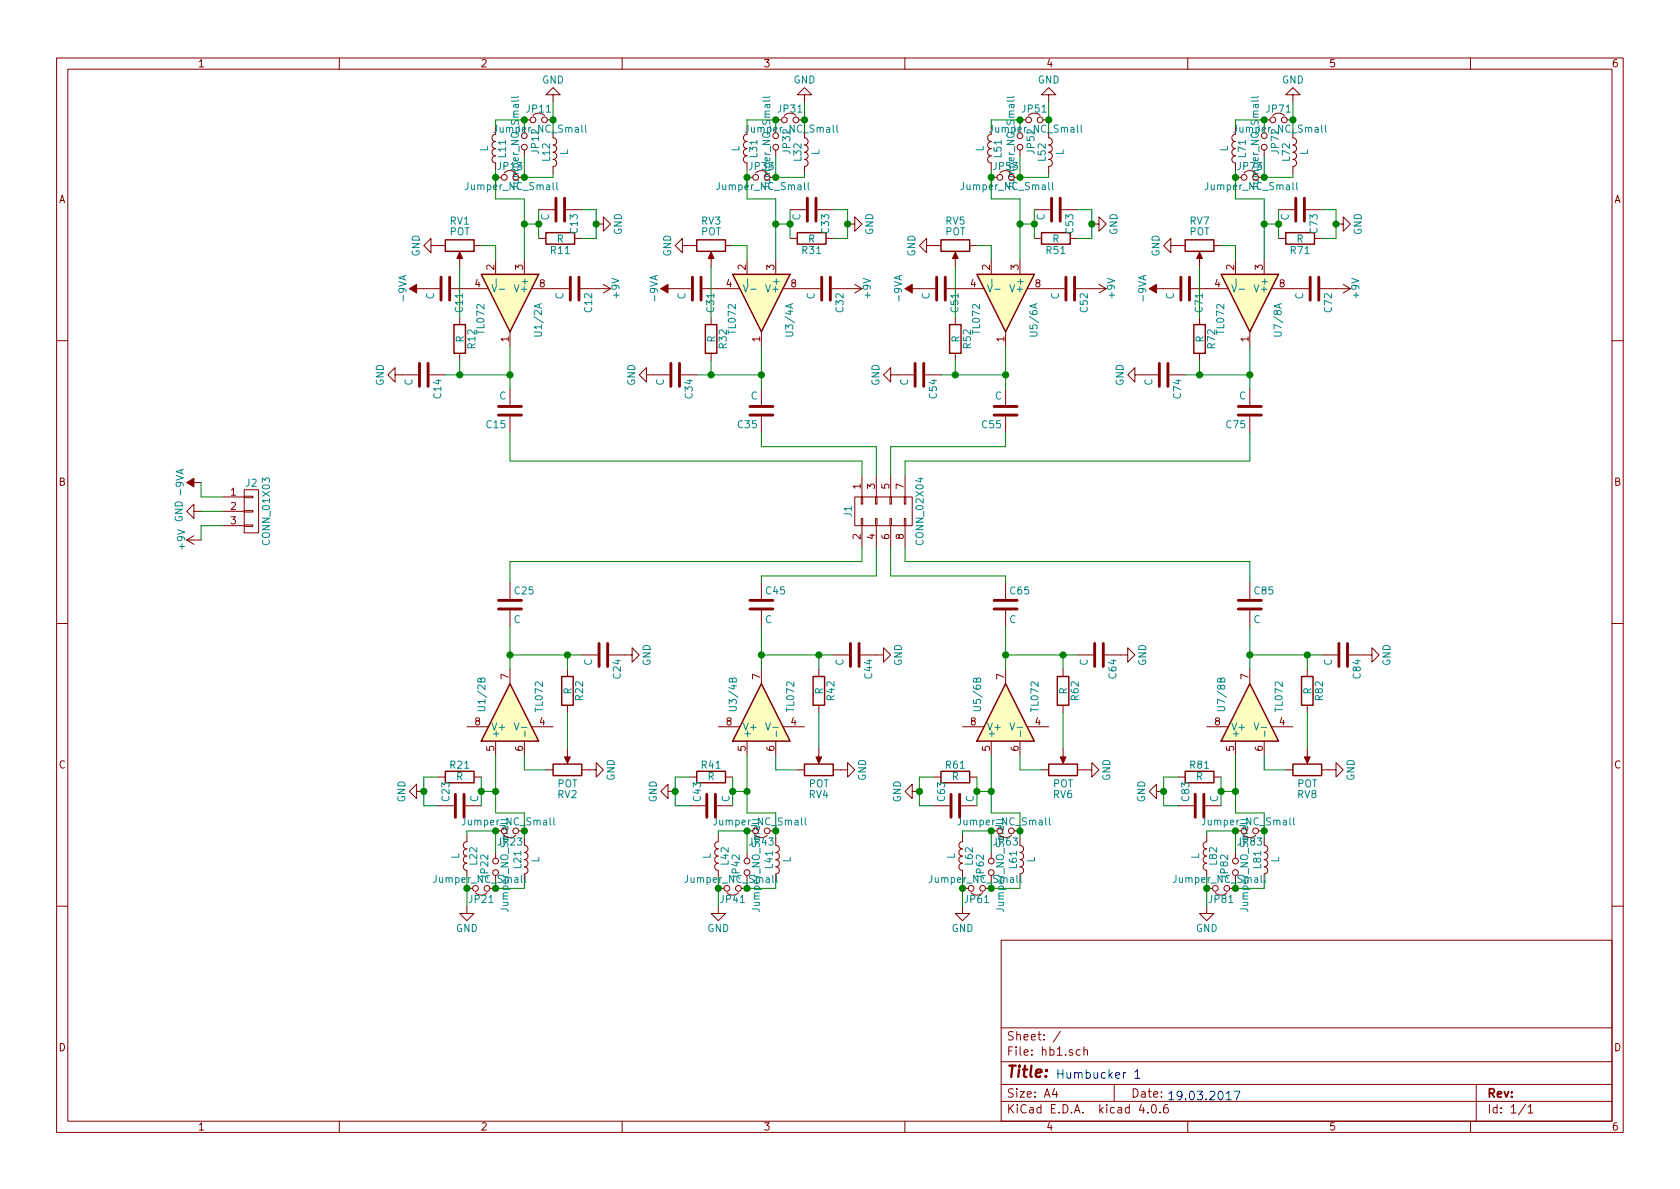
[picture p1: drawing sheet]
<svg xmlns="http://www.w3.org/2000/svg" width="297mm" height="210mm" viewBox="0 0 297 210" stroke-linecap="round" stroke-linejoin="round" font-family="sans-serif">
<g fill="none" stroke="#840000" stroke-width=".18">
<path d="M10 10.3h277v189.9h-277zM12 12.2h273v186.1h-273zM60 10.3v1.9M97.8 16.8h1.3l-1.3-1.3-1.3 1.3h1.3v1.2M110 10.3v1.9M142.2 16.8h1.3l-1.3-1.3-1.2 1.3h1.2v1.2M160 10.3v1.9M185.4 16.8h1.3l-1.3-1.3-1.3 1.3h1.3v1.2M210 10.3v1.9M228.6 16.8h1.3l-1.3-1.3-1.3 1.3h1.3v1.2M260 10.3v1.9M87.6 23.7a.63 .63 0 0 0-.6 .7 .63 .63 0 0 0 .6 .6 .63 .63 0 0 0-.6 .6 .63 .63 0 0 0 .6 .7 .63 .63 0 0 0-.6 .6 .63 .63 0 0 0 .6 .7 .63 .63 0 0 0-.6 .6 .63 .63 0 0 0 .6 .6"/>
<path d="M87.6 31.4h1M91.7 31.4h1M92.7 26.5v1.1M92.7 21.2h1M95.2 37.1h2.8M96.8 21.2h1M97.8 24.4a.63 .63 0 0 1 .6 .6 .63 .63 0 0 1-.6 .6 .63 .63 0 0 1 .6 .7 .63 .63 0 0 1-.6 .6 .63 .63 0 0 1 .6 .7 .63 .63 0 0 1-.6 .6 .63 .63 0 0 1 .6 .6 .63 .63 0 0 1-.6 .7v1.2M100.1 37.1h2.8M105.4 39.6h1.3v1.3l1.2-1.3-1.2-1.3v1.3M132.1 23.7a.63 .63 0 0 0-.7 .7 .63 .63 0 0 0 .7 .6 .63 .63 0 0 0-.7 .6 .63 .63 0 0 0 .7 .7 .63 .63 0 0 0-.7 .6 .63 .63 0 0 0 .7 .7 .63 .63 0 0 0-.7 .6 .63 .63 0 0 0 .7 .6M132.1 31.4h1M136.1 31.4h1.1"/>
<path d="M137.2 26.5v1.1M137.2 21.2h1M139.7 37.1h2.8M141.2 21.2h1M142.2 24.4a.63 .63 0 0 1 .7 .6 .63 .63 0 0 1-.7 .6 .63 .63 0 0 1 .7 .7 .63 .63 0 0 1-.7 .6 .63 .63 0 0 1 .7 .7 .63 .63 0 0 1-.7 .6 .63 .63 0 0 1 .7 .6 .63 .63 0 0 1-.7 .7v1.2M144.5 37.1h2.8M149.9 39.6h1.2v1.3l1.3-1.3-1.3-1.3v1.3M175.3 23.7a.63 .63 0 0 0-.7 .7 .63 .63 0 0 0 .7 .6 .63 .63 0 0 0-.7 .6 .63 .63 0 0 0 .7 .7 .63 .63 0 0 0-.7 .6 .63 .63 0 0 0 .7 .7 .63 .63 0 0 0-.7 .6 .63 .63 0 0 0 .7 .6M175.3 31.4h1M179.3 31.4h1M180.3 26.5v1.1M180.3 21.2h1.1"/>
<path d="M182.9 37.1h2.8M184.4 21.2h1M185.4 24.4a.63 .63 0 0 1 .7 .6 .63 .63 0 0 1-.7 .6 .63 .63 0 0 1 .7 .7 .63 .63 0 0 1-.7 .6 .63 .63 0 0 1 .7 .7 .63 .63 0 0 1-.7 .6 .63 .63 0 0 1 .7 .6 .63 .63 0 0 1-.7 .7v1.2M187.7 37.1h2.8M193 39.6h1.3v1.3l1.3-1.3-1.3-1.3v1.3M218.4 23.7a.63 .63 0 0 0-.6 .7 .63 .63 0 0 0 .6 .6 .63 .63 0 0 0-.6 .6 .63 .63 0 0 0 .6 .7 .63 .63 0 0 0-.6 .6 .63 .63 0 0 0 .6 .7 .63 .63 0 0 0-.6 .6 .63 .63 0 0 0 .6 .6M218.4 31.4h1.1M222.5 31.4h1M223.5 26.5v1.1M223.5 21.2h1M226.1 37.1h2.8M227.6 21.2h1"/>
<path d="M228.6 24.4a.63 .63 0 0 1 .6 .6 .63 .63 0 0 1-.6 .6 .63 .63 0 0 1 .6 .7 .63 .63 0 0 1-.6 .6 .63 .63 0 0 1 .6 .7 .63 .63 0 0 1-.6 .6 .63 .63 0 0 1 .6 .6 .63 .63 0 0 1-.6 .7v1.2M230.9 37.1h2.8M236.2 39.6h1.3v1.3l1.3-1.3-1.3-1.3v1.3M72.4 51h5.3M76.2 43.4v-1.2l-1.3 1.2 1.3 1.3v-1.3h2.5M79.8 51h6.6M81.3 45v2.2M81.3 56.1v1.3M83.8 43.4h1.3M87.6 46v2.5M90.2 58.7v2.5M92.7 46v2.5"/>
<path d="M94 51h6.6M95.2 42.2h1.3M101.6 42.2h1.3M102.6 51h5.3M106.7 50.3l1.2 .7M107.9 51l-1.2 .8M116.8 51h5.4M120.6 43.4v-1.2l-1.2 1.2 1.2 1.3v-1.3h2.6M124.2 51h6.6M125.7 45v2.2M125.7 56.1v1.3M128.3 43.4h1.2"/>
<path d="M132.1 46v2.5M134.6 58.7v2.5M137.2 46v2.5M138.4 51h6.6M139.7 42.2h1.3M146 42.2h1.3M147.1 51h5.3M151.1 50.3l1.3 .7M152.4 51l-1.3 .8M160 51h5.4M163.8 43.4v-1.2l-1.2 1.2 1.2 1.3v-1.3h2.6M167.4 51h6.6"/>
<path d="M168.9 45v2.2M168.9 56.1v1.3M171.4 43.4h1.3M175.3 46v2.5M177.8 58.7v2.5M180.3 46v2.5M181.6 51h6.6M182.9 42.2h1.2M189.2 42.2h1.3M190.2 51h5.4M194.3 50.3l1.3 .7M195.6 51l-1.3 .8"/>
<path d="M203.2 51h5.3M207 43.4v-1.2l-1.3 1.2 1.3 1.3v-1.3h2.5M210.6 51h6.6M212.1 45v2.2M212.1 56.1v1.3M214.6 43.4h1.3M218.4 46v2.5M221 58.7v2.5M223.5 46v2.5M224.8 51h6.6M226.1 42.2h1.2M232.4 42.2h1.3"/>
<path d="M233.4 51h5.4M237.5 50.3l1.3 .7M238.8 51l-1.3 .8M10 60.2h2M69.8 66.3v-1.3l-1.2 1.3 1.2 1.3v-1.3h4.1M75.9 66.3h2.8M81.3 62.5v1.2M90.2 68.8v2.8M90.2 73.7v2.7M114.3 66.3v-1.3l-1.3 1.3 1.3 1.3v-1.3h4.1M120.4 66.3h2.8M125.7 62.5v1.2"/>
<path d="M134.6 68.8v2.8M134.6 73.7v2.7M157.5 66.3v-1.3l-1.3 1.3 1.3 1.3v-1.3h4M163.6 66.3h2.8M168.9 62.5v1.2M177.8 68.8v2.8M177.8 73.7v2.7M200.7 66.3v-1.3l-1.3 1.3 1.3 1.3v-1.3h4M206.8 66.3h2.7M212.1 62.5v1.2M221 68.8v2.8M221 73.7v2.7"/>
<path d="M285 60.2h2M33 85.3h2.6M33 95.5h2.6M33 95.5l1.3 .8M34.3 90.4v-1.3l-1.3 1.3 1.3 1.3v-1.3h1.3M34.3 94.7l-1.3 .8M39.4 87.9h3.8M39.4 90.4h3.8M39.4 93h3.8M43.2 92.8h1.5v.3h-1.5zM43.2 90.3h1.5v.2h-1.5zM43.2 87.8h1.5v.2h-1.5z"/>
<path d="M43.2 86.6h2.5v7.6h-2.5zM151.1 87.9h10.2v5.1h-10.2zM152.3 87.9h.2v1.2h-.2zM152.3 91.7h.2v1.3h-.2zM152.4 84.1v3.8M152.4 93v3.8M154.8 87.9h.3v1.2h-.3zM154.8 91.7h.3v1.3h-.3zM154.9 84.1v3.8M154.9 93v3.8M157.4 87.9h.2v1.2h-.2zM157.4 91.7h.2v1.3h-.2z"/>
<path d="M157.5 84.1v3.8M157.5 93v3.8M159.9 87.9h.2v1.2h-.2zM159.9 91.7h.2v1.3h-.2zM160 84.1v3.8M160 93v3.8M10 110.3h2M90.2 103.1v2.8M90.2 107.9v2.8M90.2 118.4v2.5M100.3 118.4v1.2M102.9 115.8h2.8"/>
<path d="M107.7 115.8h4.1v1.3l1.2-1.3-1.2-1.3v1.3M134.6 103.1v2.8M134.6 107.9v2.8M134.6 118.4v2.5M144.8 118.4v1.2M147.3 115.8h2.8M152.1 115.8h4.1v1.3l1.3-1.3-1.3-1.3v1.3M177.8 103.1v2.8M177.8 107.9v2.8M177.8 118.4v2.5M188 118.4v1.2M190.5 115.8h2.8"/>
<path d="M195.3 115.8h4.1v1.3l1.3-1.3-1.3-1.3v1.3M221 103.1v2.8M221 107.9v2.8M221 118.4v2.5M231.1 118.4v1.2M233.7 115.8h2.8M238.5 115.8h4.1v1.3l1.2-1.3-1.2-1.3v1.3M285 110.3h2M73.7 139.9v1.3l-1.3-1.3 1.3-1.2v1.2h1.2M77.5 137.4h1.2M82.5 128.5h3.9M83.8 137.4h1.3"/>
<path d="M87.6 131.1v2.5M92.7 131.1v2.5M94 128.5h3.8M96.5 136.1h1.3M100.3 124.7v1.3M100.3 132.3v2.3M102.9 136.1h2.5v-1.2l1.3 1.2-1.3 1.3v-1.3M118.1 139.9v1.3l-1.3-1.3 1.3-1.2v1.2h1.3M121.9 137.4h1.3M127 128.5h3.8M128.3 137.4h1.2M132.1 131.1v2.5"/>
<path d="M137.2 131.1v2.5M138.4 128.5h3.8M141 136.1h1.2M144.8 124.7v1.3M144.8 132.3v2.3M147.3 136.1h2.6v-1.2l1.2 1.2-1.2 1.3v-1.3M161.3 139.9v1.3l-1.3-1.3 1.3-1.2v1.2h1.3M165.1 137.4h1.3M170.2 128.5h3.8M171.4 137.4h1.3M175.3 131.1v2.5M180.3 131.1v2.5"/>
<path d="M181.6 128.5h3.8M184.1 136.1h1.3M188 124.7v1.3M188 132.3v2.3M190.5 136.1h2.5v-1.2l1.3 1.2-1.3 1.3v-1.3M204.5 139.9v1.3l-1.3-1.3 1.3-1.2v1.2h1.2M208.3 137.4h1.2M213.4 128.5h3.8M214.6 137.4h1.3M218.4 131.1v2.5M223.5 131.1v2.5M224.8 128.5h3.8"/>
<path d="M227.3 136.1h1.3M231.1 124.7v1.3M231.1 132.3v2.3M233.7 136.1h2.5v-1.2l1.3 1.2-1.3 1.3v-1.3M77.5 142.5h2.8M82.3 142.5h2.8M82.5 147.6v1.2a.63 .63 0 0 0-.6 .7 .63 .63 0 0 0 .6 .6 .63 .63 0 0 0-.6 .6 .63 .63 0 0 0 .6 .7 .63 .63 0 0 0-.6 .6 .63 .63 0 0 0 .6 .6 .63 .63 0 0 0-.6 .7 .63 .63 0 0 0 .6 .6v1.3M82.5 157.1h1.1M86.6 157.1h1M87.6 150.7v1.1M87.6 146.9h1M91.7 146.9h1"/>
<path d="M92.7 148.2v1.3a.63 .63 0 0 1 .6 .6 .63 .63 0 0 1-.6 .6 .63 .63 0 0 1 .6 .7 .63 .63 0 0 1-.6 .6 .63 .63 0 0 1 .6 .6 .63 .63 0 0 1-.6 .7 .63 .63 0 0 1 .6 .6 .63 .63 0 0 1-.6 .7v1.2M121.9 142.5h2.8M126.7 142.5h2.8M127 147.6v1.2a.63 .63 0 0 0-.6 .7 .63 .63 0 0 0 .6 .6 .63 .63 0 0 0-.6 .6 .63 .63 0 0 0 .6 .7 .63 .63 0 0 0-.6 .6 .63 .63 0 0 0 .6 .6 .63 .63 0 0 0-.6 .7 .63 .63 0 0 0 .6 .6v1.3M127 157.1h1M131.1 157.1h1M132.1 150.7v1.1M132.1 146.9h1M136.1 146.9h1.1M137.2 148.2v1.3a.63 .63 0 0 1 .6 .6 .63 .63 0 0 1-.6 .6 .63 .63 0 0 1 .6 .7 .63 .63 0 0 1-.6 .6 .63 .63 0 0 1 .6 .6 .63 .63 0 0 1-.6 .7 .63 .63 0 0 1 .6 .6 .63 .63 0 0 1-.6 .7v1.2M165.1 142.5h2.8M169.9 142.5h2.8"/>
<path d="M170.2 147.6v1.2a.63 .63 0 0 0-.7 .7 .63 .63 0 0 0 .7 .6 .63 .63 0 0 0-.7 .6 .63 .63 0 0 0 .7 .7 .63 .63 0 0 0-.7 .6 .63 .63 0 0 0 .7 .6 .63 .63 0 0 0-.7 .7 .63 .63 0 0 0 .7 .6v1.3M170.2 157.1h1M174.2 157.1h1.1M175.3 150.7v1.1M175.3 146.9h1M179.3 146.9h1M180.3 148.2v1.3a.63 .63 0 0 1 .7 .6 .63 .63 0 0 1-.7 .6 .63 .63 0 0 1 .7 .7 .63 .63 0 0 1-.7 .6 .63 .63 0 0 1 .7 .6 .63 .63 0 0 1-.7 .7 .63 .63 0 0 1 .7 .6 .63 .63 0 0 1-.7 .7v1.2M208.3 142.5h2.8M213.1 142.5h2.8M213.4 147.6v1.2a.63 .63 0 0 0-.7 .7 .63 .63 0 0 0 .7 .6 .63 .63 0 0 0-.7 .6 .63 .63 0 0 0 .7 .7 .63 .63 0 0 0-.7 .6 .63 .63 0 0 0 .7 .6 .63 .63 0 0 0-.7 .7 .63 .63 0 0 0 .7 .6v1.3M213.4 157.1h1M217.4 157.1h1"/>
<path d="M218.4 150.7v1.1M218.4 146.9h1.1M222.5 146.9h1M223.5 148.2v1.3a.63 .63 0 0 1 .7 .6 .63 .63 0 0 1-.7 .6 .63 .63 0 0 1 .7 .7 .63 .63 0 0 1-.7 .6 .63 .63 0 0 1 .7 .6 .63 .63 0 0 1-.7 .7 .63 .63 0 0 1 .7 .6 .63 .63 0 0 1-.7 .7v1.2M10 160.2h2M82.5 160.3v1.2h1.3l-1.3 1.3-1.2-1.3h1.2M127 160.3v1.2h1.3l-1.3 1.3-1.3-1.3h1.3M170.2 160.3v1.2h1.2l-1.2 1.3-1.3-1.3h1.3M177 166.3h108v32h-108zM213.4 160.3v1.2h1.2l-1.2 1.3-1.3-1.3h1.3M285 160.2h2M60 198.3v1.9"/>
<path d="M110 198.3v1.9M160 198.3v1.9M177 194.8h108M177 191.8h108M177 187.8h108M177 181.8h108M186.4 192.5l-.3 1h.9M186.8 193v1M187.5 182.3l-1.3 2M191 185.7l-.4-.1-.3 .3v.6l.3 .1 .4-.1M191.6 185.7l.2-.1 .4 .1 .1 .9M191.6 185.1v1.5"/>
<path d="M197 191.8v3M201.8 195.2l-.4 1.1h1M202.9 196.7v.1M203.8 195.4l.1-.1a.81 .81 0 0 1 .6 .6 .81 .81 0 0 1-.3 .8l-.1 .1a.8 .8 0 0 1-.6-.6 .8 .8 0 0 1 .3-.8zM205.1 196.7v.1M206.4 195.3a.59 .59 0 0 0-.7 .7l.1 .7 .2 .1 .5-.1 .1-.5-.2-.2-.4-.1-.3 .3M210 198.3v1.9M260 198.3v1.9M261 191.8v6.5M269.7 195.2l-1.2 2M270.2 195.8l.4-.5v1.5M270.2 196.8h.8"/>
<circle cx="89.2" cy="31.4" r=".51"/>
<circle cx="92.7" cy="26" r=".51"/>
<circle cx="92.7" cy="24" r=".51"/>
<circle cx="94.2" cy="21.2" r=".51"/>
<circle cx="96.3" cy="21.2" r=".51"/>
<circle cx="133.6" cy="31.4" r=".51"/>
<circle cx="137.2" cy="26" r=".51"/>
<circle cx="137.2" cy="24" r=".51"/>
<circle cx="138.7" cy="21.2" r=".51"/>
<circle cx="140.7" cy="21.2" r=".51"/>
<circle cx="176.8" cy="31.4" r=".51"/>
<circle cx="180.3" cy="26" r=".51"/>
<circle cx="180.3" cy="24" r=".51"/>
<circle cx="181.9" cy="21.2" r=".51"/>
<circle cx="183.9" cy="21.2" r=".51"/>
<circle cx="220" cy="31.4" r=".51"/>
<circle cx="223.5" cy="26" r=".51"/>
<circle cx="223.5" cy="24" r=".51"/>
<circle cx="225" cy="21.2" r=".51"/>
<circle cx="227.1" cy="21.2" r=".51"/>
<circle cx="84.1" cy="157.1" r=".51"/>
<circle cx="86.1" cy="157.1" r=".51"/>
<circle cx="87.6" cy="154.3" r=".51"/>
<circle cx="87.6" cy="152.3" r=".51"/>
<circle cx="91.2" cy="146.9" r=".51"/>
<circle cx="128.5" cy="157.1" r=".51"/>
<circle cx="130.6" cy="157.1" r=".51"/>
<circle cx="132.1" cy="152.3" r=".51"/>
<circle cx="132.1" cy="154.3" r=".51"/>
<circle cx="135.6" cy="146.9" r=".51"/>
<circle cx="171.7" cy="157.1" r=".51"/>
<circle cx="173.7" cy="157.1" r=".51"/>
<circle cx="175.3" cy="154.3" r=".51"/>
<circle cx="175.3" cy="152.3" r=".51"/>
<circle cx="178.8" cy="146.9" r=".51"/>
<circle cx="214.9" cy="157.1" r=".51"/>
<circle cx="216.9" cy="157.1" r=".51"/>
<circle cx="218.4" cy="154.3" r=".51"/>
<circle cx="218.4" cy="152.3" r=".51"/>
<circle cx="222" cy="146.9" r=".51"/>
</g>
<g fill="#ffffc2" stroke="#ffffc2" stroke-width=".18">
<path d="M85.1 48.5h10.1l-5 10.2z"/>
<path d="M90.2 120.9l5 10.2h-10.1z"/>
<path d="M129.5 48.5h10.2l-5.1 10.2z"/>
<path d="M172.7 48.5h10.2l-5.1 10.2z"/>
<path d="M215.9 48.5h10.2l-5.1 10.2z"/>
<path d="M134.6 120.9l5.1 10.2h-10.2z"/>
<path d="M177.8 120.9l5.1 10.2h-10.2z"/>
<path d="M221 120.9l5.1 10.2h-10.2z"/>
</g>
<g fill="none" stroke="#840000" stroke-width=".25">
<path d="M78.7 42.4h5.1v2h-5.1zM80.3 57.4h2v5.1h-2zM85.1 48.5h10.1l-5 10.2zM96.5 41.1h5.1v2.1h-5.1zM123.2 42.4h5.1v2h-5.1zM124.7 57.4h2v5.1h-2zM129.5 48.5h10.2l-5.1 10.2zM141 41.1h5v2.1h-5zM166.4 42.4h5v2h-5zM167.9 57.4h2v5.1h-2zM172.7 48.5h10.2l-5.1 10.2zM184.1 41.1h5.1v2.1h-5.1z"/>
<path d="M209.5 42.4h5.1v2h-5.1zM211.1 57.4h2v5.1h-2zM215.9 48.5h10.2l-5.1 10.2zM227.3 41.1h5.1v2.1h-5.1zM99.3 119.6h2v5.1h-2zM143.8 119.6h2v5.1h-2zM186.9 119.6h2.1v5.1h-2.1zM230.1 119.6h2.1v5.1h-2.1zM78.7 136.4h5.1v2h-5.1zM90.2 120.9l5 10.2h-10.1zM97.8 135.1h5.1v2.1h-5.1zM123.2 136.4h5.1v2h-5.1z"/>
<path d="M134.6 120.9l5.1 10.2h-10.2zM142.2 135.1h5.1v2.1h-5.1zM166.4 136.4h5v2h-5zM177.8 120.9l5.1 10.2h-10.2zM185.4 135.1h5.1v2.1h-5.1zM209.5 136.4h5.1v2h-5.1zM221 120.9l5.1 10.2h-10.2zM228.6 135.1h5.1v2.1h-5.1z"/>
</g>
<g fill="none" stroke="#008484" stroke-width=".18">
<path d="M91.7 17l-.2 .2h-1.1M136.1 17l-.2 .2h-1.1M179.3 17l-.2 .2h-1.1M222.5 17l-.2 .2h-1.1M97.8 32.3v1l.2 .2M98.5 32.3v1l.1 .2M102.9 22.1v1.1l.1 .2M103.5 22.1v1.1l.2 .2M142.2 32.3v1l.2 .2M142.9 32.3v1l.2 .2M147.3 22.1v1.1l.2 .2M148 22.1v1.1l.2 .2"/>
<path d="M185.4 32.3v1l.2 .2M186.1 32.3v1l.2 .2M190.5 22.1v1.1l.2 .2M191.2 22.1v1.1l.1 .2M228.6 32.3v1l.2 .2M229.3 32.3v1l.1 .2M233.7 22.1v1.1l.2 .2M234.3 22.1v1.1l.2 .2M87 50.4l.4 1.2 .4-1.2M87.7 49.3v1M88.3 51.1h.9M131.4 50.4l.5 1.2 .4-1.2"/>
<path d="M132.2 49.3v1M132.7 51.1h1M174.6 50.4l.4 1.2 .5-1.2M175.4 49.3v1M175.9 51.1h1M217.8 50.4l.4 1.2 .4-1.2M218.5 49.3v1M219.1 51.1h.9M90.9 127.8l.4 1.3 .5-1.3M92.2 128.6h1M92.8 129.3v.9M135.4 127.8l.4 1.3 .4-1.3"/>
<path d="M136.7 128.6h.9M137.3 129.3v.9M178.6 127.8l.4 1.3 .4-1.3M179.8 128.6h1M180.4 129.3v.9M221.7 127.8l.4 1.3 .5-1.3M223 128.6h1M223.6 129.3v.9M92.2 154.8v1l.2 .3M92.8 154.8v1l.2 .3M97.3 144.6v1.1l.1 .2M97.9 144.6v1.1l.2 .2"/>
<path d="M136.6 154.8v1l.2 .3M137.3 154.8v1l.2 .3M141.7 144.6v1.1l.2 .2M142.4 144.6v1.1l.1 .2M179.8 154.8v1l.2 .3M180.5 154.8v1l.1 .3M184.9 144.6v1.1l.2 .2M185.5 144.6v1.1l.2 .2M223 154.8v1l.2 .3M223.6 154.8v1l.2 .3M228.1 144.6v1.1l.1 .2M228.7 144.6v1.1l.2 .2"/>
</g>
<g fill="none" stroke="#840000" stroke-width=".51">
<path d="M98.3 35v4.1M99.8 35v4.1M142.7 35v4.1M144.3 35v4.1M185.9 35v4.1M187.5 35v4.1M229.1 35v4.1M230.6 35v4.1M78 49v4.1M79.5 49v4.1M100.8 49v4.1M102.4 49v4.1"/>
<path d="M122.4 49v4.1M124 49v4.1M145.3 49v4.1M146.8 49v4.1M165.6 49v4.1M167.1 49v4.1M188.5 49v4.1M190 49v4.1M208.8 49v4.1M210.3 49v4.1M231.6 49v4.1M233.2 49v4.1"/>
<path d="M74.2 64.3v4M75.7 64.3v4M88.1 71.9h4.1M88.1 73.4h4.1M118.6 64.3v4M120.1 64.3v4M132.6 71.9h4.1M132.6 73.4h4.1M161.8 64.3v4M163.3 64.3v4M175.8 71.9h4M175.8 73.4h4"/>
<path d="M205 64.3v4M206.5 64.3v4M218.9 71.9h4.1M218.9 73.4h4.1M88.1 107.7h4.1M88.1 106.2h4.1M105.9 113.8v4.1M107.4 113.8v4.1M132.6 107.7h4.1M132.6 106.2h4.1M150.4 113.8v4.1M151.9 113.8v4.1"/>
<path d="M175.8 107.7h4M175.8 106.2h4M193.5 113.8v4.1M195.1 113.8v4.1M218.9 107.7h4.1M218.9 106.2h4.1M236.7 113.8v4.1M238.3 113.8v4.1M80.5 140.5v4M82 140.5v4M125 140.5v4M126.5 140.5v4"/>
<path d="M168.1 140.5v4M169.7 140.5v4M211.3 140.5v4M212.9 140.5v4"/>
</g>
<g fill="#840000" stroke="#840000" stroke-width=".18">
<path d="M81.3 44.6l.5 1.1h-1z"/>
<path d="M33 85.3l1.3-.7v1.5z"/>
<path d="M72.4 51l1.3-.7v1.5z"/>
<path d="M99.8 133.9h1l-.5 1.1z"/>
<path d="M125.7 44.6l.5 1.1h-1z"/>
<path d="M116.8 51l1.3-.7v1.5z"/>
<path d="M168.9 44.6l.5 1.1h-1z"/>
<path d="M160 51l1.3-.7v1.5z"/>
<path d="M212.1 44.6l.5 1.1h-1z"/>
<path d="M203.2 51l1.3-.7v1.5z"/>
<path d="M144.3 133.9h1l-.5 1.1z"/>
<path d="M187.5 133.9h1l-.5 1.1z"/>
<path d="M230.6 133.9h1l-.5 1.1z"/>
</g>
<path d="M200.7 189.6l.4-.5v1.6M200.7 190.7h.8M216.8 194.5h.9M218.2 193h1l-.6 1.5" fill="none" stroke="#0000c2" stroke-width=".18"/>
<g fill="none" stroke="#008400" stroke-width=".18">
<path d="M97.8 18v5.1M142.2 18v5.1M185.4 18v5.1M228.6 18v5.1M87.6 22.5v-1.3h5.1v1.3M87.6 30.1v5.1h5.1v10.8M92.7 27.6v3.8h5.1v-.7M92.7 39.6h2.5M95.2 37.1v5.1M102.9 37.1h2.5v5.1h-2.5M132.1 22.5v-1.3h5.1v1.3M132.1 30.1v5.1h5.1v10.8"/>
<path d="M137.2 39.6h2.5M137.2 27.6v3.8h5v-.7M139.7 37.1v5.1M147.3 37.1h2.6v5.1h-2.6M175.3 22.5v-1.3h5v1.3M175.3 30.1v5.1h5v10.8M180.3 39.6h2.6M180.3 27.6v3.8h5.1v-.7M182.9 37.1v5.1M190.5 37.1h2.5v5.1h-2.5M218.4 22.5v-1.3h5.1v1.3M218.4 30.1v5.1h5.1v10.8"/>
<path d="M223.5 39.6h2.6M223.5 27.6v3.8h5.1v-.7M226.1 37.1v5.1M233.7 37.1h2.5v5.1h-2.5M81.3 47.2v8.9M85.1 43.4h2.5v2.6M125.7 47.2v8.9M129.5 43.4h2.6v2.6M168.9 47.2v8.9M172.7 43.4h2.6v2.6M212.1 47.2v8.9M215.9 43.4h2.5v2.6"/>
<path d="M78.7 66.3h11.5M81.3 63.7v2.6M90.2 61.2v7.6M90.2 76.4v5.1h62.2v2.6M123.2 66.3h11.4M125.7 63.7v2.6M134.6 61.2v7.6M134.6 76.4v2.6h20.3v5.1M166.4 66.3h11.4M168.9 63.7v2.6M177.8 61.2v7.6M177.8 76.4v2.6h-20.3v5.1"/>
<path d="M209.5 66.3h11.5M212.1 63.7v2.6M221 61.2v7.6M221 76.4v5.1h-61v2.6M35.6 85.3v2.6h3.8M35.6 90.4h3.8M39.4 93h-3.8v2.5M152.4 96.8v2.5h-62.2v3.8M154.9 96.8v5h-20.3v1.3M157.5 96.8v5h20.3v1.3M160 96.8v2.5h61v3.8M90.2 110.7v7.7"/>
<path d="M90.2 115.8h12.7M100.3 115.8v2.6M134.6 115.8h12.7M134.6 110.7v7.7M144.8 115.8v2.6M177.8 115.8h12.7M177.8 110.7v7.7M188 115.8v2.6M221 115.8h12.7M221 110.7v7.7M231.1 115.8v2.6M77.5 137.4h-2.6v5.1h2.6"/>
<path d="M85.1 137.4v5.1M85.1 139.9h2.5M87.6 133.6v10.2h5.1v4.4M92.7 133.6v2.5h3.8M100.3 126v6.3M121.9 137.4h-2.5v5.1h2.5M129.5 139.9h2.6M129.5 137.4v5.1M132.1 133.6v10.2h5.1v4.4M137.2 133.6v2.5h3.8M144.8 126v6.3M165.1 137.4h-2.5v5.1h2.5"/>
<path d="M172.7 139.9h2.6M172.7 137.4v5.1M175.3 133.6v10.2h5v4.4M180.3 133.6v2.5h3.8M188 126v6.3M208.3 137.4h-2.6v5.1h2.6M215.9 139.9h2.5M215.9 137.4v5.1M218.4 133.6v10.2h5.1v4.4M223.5 133.6v2.5h3.8M231.1 126v6.3M82.5 147.6v-.7h5.1v3.8"/>
<path d="M82.5 155.2v5.1M87.6 155.8v1.3h5.1v-1.3M127 147.6v-.7h5.1v3.8M127 155.2v5.1M132.1 155.8v1.3h5.1v-1.3M170.2 147.6v-.7h5.1v3.8M170.2 155.2v5.1M175.3 155.8v1.3h5v-1.3M213.4 147.6v-.7h5v3.8M213.4 155.2v5.1M218.4 155.8v1.3h5.1v-1.3"/>
</g>
<g fill="#008400" stroke="#008400" stroke-width=".25">
<circle cx="105.4" cy="39.6" r=".51"/>
<circle cx="95.3" cy="39.6" r=".51"/>
<circle cx="90.2" cy="66.3" r=".51"/>
<circle cx="74.9" cy="139.9" r=".51"/>
<circle cx="85.1" cy="139.9" r=".51"/>
<circle cx="87.6" cy="139.9" r=".51"/>
<circle cx="81.3" cy="66.3" r=".51"/>
<circle cx="90.2" cy="115.8" r=".51"/>
<circle cx="100.3" cy="115.8" r=".51"/>
<circle cx="149.9" cy="39.6" r=".51"/>
<circle cx="139.7" cy="39.6" r=".51"/>
<circle cx="134.6" cy="66.3" r=".51"/>
<circle cx="125.7" cy="66.3" r=".51"/>
<circle cx="193" cy="39.6" r=".51"/>
<circle cx="182.9" cy="39.6" r=".51"/>
<circle cx="180.3" cy="39.6" r=".51"/>
<circle cx="177.8" cy="66.3" r=".51"/>
<circle cx="168.9" cy="66.3" r=".51"/>
<circle cx="236.2" cy="39.6" r=".51"/>
<circle cx="226.1" cy="39.6" r=".51"/>
<circle cx="223.5" cy="39.6" r=".51"/>
<circle cx="221" cy="66.3" r=".51"/>
<circle cx="212.1" cy="66.3" r=".51"/>
<circle cx="119.4" cy="139.9" r=".51"/>
<circle cx="129.5" cy="139.9" r=".51"/>
<circle cx="132.1" cy="139.9" r=".51"/>
<circle cx="134.6" cy="115.8" r=".51"/>
<circle cx="144.8" cy="115.8" r=".51"/>
<circle cx="162.6" cy="139.9" r=".51"/>
<circle cx="172.7" cy="139.9" r=".51"/>
<circle cx="175.3" cy="139.9" r=".51"/>
<circle cx="177.8" cy="115.8" r=".51"/>
<circle cx="188" cy="115.8" r=".51"/>
<circle cx="205.7" cy="139.9" r=".51"/>
<circle cx="215.9" cy="139.9" r=".51"/>
<circle cx="218.4" cy="139.9" r=".51"/>
<circle cx="221" cy="115.8" r=".51"/>
<circle cx="231.1" cy="115.8" r=".51"/>
<circle cx="92.7" cy="39.6" r=".51"/>
<circle cx="97.8" cy="21.2" r=".51"/>
<circle cx="92.7" cy="21.2" r=".51"/>
<circle cx="87.6" cy="31.4" r=".51"/>
<circle cx="92.7" cy="31.4" r=".51"/>
<circle cx="142.2" cy="21.2" r=".51"/>
<circle cx="137.2" cy="21.2" r=".51"/>
<circle cx="132.1" cy="31.4" r=".51"/>
<circle cx="137.2" cy="31.4" r=".51"/>
<circle cx="137.2" cy="39.6" r=".51"/>
<circle cx="185.4" cy="21.2" r=".51"/>
<circle cx="180.3" cy="21.2" r=".51"/>
<circle cx="175.3" cy="31.4" r=".51"/>
<circle cx="180.3" cy="31.4" r=".51"/>
<circle cx="228.6" cy="21.2" r=".51"/>
<circle cx="223.5" cy="21.2" r=".51"/>
<circle cx="218.4" cy="31.4" r=".51"/>
<circle cx="223.5" cy="31.4" r=".51"/>
<circle cx="82.6" cy="157.1" r=".51"/>
<circle cx="87.6" cy="157.1" r=".51"/>
<circle cx="92.7" cy="146.9" r=".51"/>
<circle cx="87.6" cy="146.9" r=".51"/>
<circle cx="127" cy="157.1" r=".51"/>
<circle cx="132.1" cy="157.1" r=".51"/>
<circle cx="137.2" cy="146.9" r=".51"/>
<circle cx="132.1" cy="146.9" r=".51"/>
<circle cx="170.2" cy="157.1" r=".51"/>
<circle cx="175.3" cy="157.1" r=".51"/>
<circle cx="180.3" cy="146.9" r=".51"/>
<circle cx="175.3" cy="146.9" r=".51"/>
<circle cx="213.4" cy="157.1" r=".51"/>
<circle cx="218.4" cy="157.1" r=".51"/>
<circle cx="223.5" cy="146.9" r=".51"/>
<circle cx="218.4" cy="146.9" r=".51"/>
</g>
<text font-size="2.8" fill="#840000" x="178" y="190.5">Title:</text>
<g font-size="2.1" fill="#840000">
<text x="178" y="184">Sheet: /</text>
<text x="178" y="186.7">File: hb1.sch</text>
<text x="178" y="196.9">KiCad E.D.A. kicad 4.0.6</text>
<text x="178" y="194.1">Size: A4</text>
<text x="263" y="194.1">Rev:</text>
<text x="263" y="196.9">Id: 1/1</text>
</g>
<g font-size="2.1" fill="#0000c2">
<text x="186.7" y="190.7">Humbucker 1</text>
<text x="200" y="194.1">Date: 19.03.2017</text>
</g>
<g font-size="1.8" fill="#840000">
<text x="35" y="11.9">1</text>
<text x="85" y="11.9">2</text>
<text x="135" y="11.9">3</text>
<text x="185" y="11.9">4</text>
<text x="235" y="11.9">5</text>
<text x="285" y="11.9">6</text>
<text x="10.4" y="35.9">A</text>
<text x="91.7" y="33.1" transform="rotate(-90 91.7 33.1)">Jumper_NO_Small</text>
<text x="136.2" y="33.1" transform="rotate(-90 136.2 33.1)">Jumper_NO_Small</text>
<text x="179.3" y="33.1" transform="rotate(-90 179.3 33.1)">Jumper_NO_Small</text>
<text x="222.5" y="33.1" transform="rotate(-90 222.5 33.1)">Jumper_NO_Small</text>
<text x="285.4" y="35.9">A</text>
<text x="87.4" y="47.7" transform="rotate(-90 87.4 47.7)">2</text>
<text x="92.5" y="47.7" transform="rotate(-90 92.5 47.7)">3</text>
<text x="131.8" y="47.7" transform="rotate(-90 131.8 47.7)">2</text>
<text x="136.9" y="47.7" transform="rotate(-90 136.9 47.7)">3</text>
<text x="175" y="47.7" transform="rotate(-90 175 47.7)">2</text>
<text x="180.1" y="47.7" transform="rotate(-90 180.1 47.7)">3</text>
<text x="218.2" y="47.7" transform="rotate(-90 218.2 47.7)">2</text>
<text x="223.3" y="47.7" transform="rotate(-90 223.3 47.7)">3</text>
<text x="84" y="50.8">4</text>
<text x="95.4" y="50.8">8</text>
<text x="128.4" y="50.8">4</text>
<text x="139.9" y="50.8">8</text>
<text x="171.6" y="50.8">4</text>
<text x="183" y="50.8">8</text>
<text x="214.8" y="50.8">4</text>
<text x="226.2" y="50.8">8</text>
<text x="89.9" y="60.4" transform="rotate(-90 89.9 60.4)">1</text>
<text x="134.4" y="60.4" transform="rotate(-90 134.4 60.4)">1</text>
<text x="177.5" y="60.4" transform="rotate(-90 177.5 60.4)">1</text>
<text x="220.7" y="60.4" transform="rotate(-90 220.7 60.4)">1</text>
<text x="10.4" y="85.9">B</text>
<text x="40.8" y="87.6">1</text>
<text x="152.1" y="86.5" transform="rotate(-90 152.1 86.5)">1</text>
<text x="154.7" y="86.5" transform="rotate(-90 154.7 86.5)">3</text>
<text x="157.2" y="86.5" transform="rotate(-90 157.2 86.5)">5</text>
<text x="159.8" y="86.5" transform="rotate(-90 159.8 86.5)">7</text>
<text x="285.4" y="85.9">B</text>
<text x="40.8" y="90.2">2</text>
<text x="40.8" y="92.7">3</text>
<text x="152.1" y="95.3" transform="rotate(-90 152.1 95.3)">2</text>
<text x="154.7" y="95.3" transform="rotate(-90 154.7 95.3)">4</text>
<text x="157.2" y="95.3" transform="rotate(-90 157.2 95.3)">6</text>
<text x="159.8" y="95.3" transform="rotate(-90 159.8 95.3)">8</text>
<text x="89.9" y="120.1" transform="rotate(-90 89.9 120.1)">7</text>
<text x="134.4" y="120.1" transform="rotate(-90 134.4 120.1)">7</text>
<text x="177.5" y="120.1" transform="rotate(-90 177.5 120.1)">7</text>
<text x="220.7" y="120.1" transform="rotate(-90 220.7 120.1)">7</text>
<text x="84" y="128.3">8</text>
<text x="95.4" y="128.3">4</text>
<text x="128.4" y="128.3">8</text>
<text x="139.9" y="128.3">4</text>
<text x="171.6" y="128.3">8</text>
<text x="183" y="128.3">4</text>
<text x="214.8" y="128.3">8</text>
<text x="226.2" y="128.3">4</text>
<text x="10.4" y="135.9">C</text>
<text x="87.4" y="132.8" transform="rotate(-90 87.4 132.8)">5</text>
<text x="92.5" y="132.8" transform="rotate(-90 92.5 132.8)">6</text>
<text x="131.8" y="132.8" transform="rotate(-90 131.8 132.8)">5</text>
<text x="136.9" y="132.8" transform="rotate(-90 136.9 132.8)">6</text>
<text x="175" y="132.8" transform="rotate(-90 175 132.8)">5</text>
<text x="180.1" y="132.8" transform="rotate(-90 180.1 132.8)">6</text>
<text x="218.2" y="132.8" transform="rotate(-90 218.2 132.8)">5</text>
<text x="223.3" y="132.8" transform="rotate(-90 223.3 132.8)">6</text>
<text x="285.4" y="135.9">C</text>
<text x="89.9" y="160.9" transform="rotate(-90 89.9 160.9)">Jumper_NO_Small</text>
<text x="134.3" y="160.9" transform="rotate(-90 134.3 160.9)">Jumper_NO_Small</text>
<text x="177.5" y="160.9" transform="rotate(-90 177.5 160.9)">Jumper_NO_Small</text>
<text x="220.7" y="160.9" transform="rotate(-90 220.7 160.9)">Jumper_NO_Small</text>
<text x="10.4" y="185.9">D</text>
<text x="285.4" y="185.9">D</text>
<text x="35" y="199.9">1</text>
<text x="85" y="199.9">2</text>
<text x="135" y="199.9">3</text>
<text x="185" y="199.9">4</text>
<text x="235" y="199.9">5</text>
<text x="285" y="199.9">6</text>
</g>
<g font-size="1.8" fill="#008484">
<text x="95.8" y="14.8">GND</text>
<text x="140.3" y="14.8">GND</text>
<text x="183.5" y="14.8">GND</text>
<text x="226.6" y="14.8">GND</text>
<text x="87.7" y="23.4">Jumper_NC_Small</text>
<text x="93.2" y="19.9">JP11</text>
<text x="132.2" y="23.4">Jumper_NC_Small</text>
<text x="137.6" y="19.9">JP31</text>
<text x="175.3" y="23.4">Jumper_NC_Small</text>
<text x="180.8" y="19.9">JP51</text>
<text x="218.5" y="23.4">Jumper_NC_Small</text>
<text x="224" y="19.9">JP71</text>
<text x="86.3" y="26.8" transform="rotate(-90 86.3 26.8)">L</text>
<text x="89.4" y="27.8" transform="rotate(-90 89.4 27.8)">L11</text>
<text x="95.3" y="27.1" transform="rotate(-90 95.3 27.1)">JP12</text>
<text x="97.2" y="28.4" transform="rotate(-90 97.2 28.4)">L12</text>
<text x="100.4" y="27.5" transform="rotate(-90 100.4 27.5)">L</text>
<text x="130.7" y="26.8" transform="rotate(-90 130.7 26.8)">L</text>
<text x="133.9" y="27.8" transform="rotate(-90 133.9 27.8)">L31</text>
<text x="139.7" y="27.1" transform="rotate(-90 139.7 27.1)">JP32</text>
<text x="141.7" y="28.4" transform="rotate(-90 141.7 28.4)">L32</text>
<text x="144.9" y="27.5" transform="rotate(-90 144.9 27.5)">L</text>
<text x="173.9" y="26.8" transform="rotate(-90 173.9 26.8)">L</text>
<text x="177.1" y="27.8" transform="rotate(-90 177.1 27.8)">L51</text>
<text x="182.9" y="27.1" transform="rotate(-90 182.9 27.1)">JP52</text>
<text x="184.9" y="28.4" transform="rotate(-90 184.9 28.4)">L52</text>
<text x="188" y="27.5" transform="rotate(-90 188 27.5)">L</text>
<text x="217.1" y="26.8" transform="rotate(-90 217.1 26.8)">L</text>
<text x="220.2" y="27.8" transform="rotate(-90 220.2 27.8)">L71</text>
<text x="226.1" y="27.1" transform="rotate(-90 226.1 27.1)">JP72</text>
<text x="228" y="28.4" transform="rotate(-90 228 28.4)">L72</text>
<text x="231.2" y="27.5" transform="rotate(-90 231.2 27.5)">L</text>
<text x="82.6" y="33.6">Jumper_NC_Small</text>
<text x="88.1" y="30">JP13</text>
<text x="127.1" y="33.6">Jumper_NC_Small</text>
<text x="132.6" y="30">JP33</text>
<text x="170.3" y="33.6">Jumper_NC_Small</text>
<text x="175.7" y="30">JP53</text>
<text x="213.4" y="33.6">Jumper_NC_Small</text>
<text x="218.9" y="30">JP73</text>
<text x="79.5" y="41.6">POT</text>
<text x="79.6" y="39.7">RV1</text>
<text x="97.1" y="39" transform="rotate(-90 97.1 39)">C</text>
<text x="102.1" y="41.2" transform="rotate(-90 102.1 41.2)">C13</text>
<text x="109.9" y="41.6" transform="rotate(-90 109.9 41.6)">GND</text>
<text x="123.9" y="41.6">POT</text>
<text x="124" y="39.7">RV3</text>
<text x="141.5" y="39" transform="rotate(-90 141.5 39)">C</text>
<text x="146.6" y="41.2" transform="rotate(-90 146.6 41.2)">C33</text>
<text x="154.4" y="41.6" transform="rotate(-90 154.4 41.6)">GND</text>
<text x="167.1" y="41.6">POT</text>
<text x="167.2" y="39.7">RV5</text>
<text x="184.7" y="39" transform="rotate(-90 184.7 39)">C</text>
<text x="189.8" y="41.2" transform="rotate(-90 189.8 41.2)">C53</text>
<text x="197.6" y="41.6" transform="rotate(-90 197.6 41.6)">GND</text>
<text x="210.3" y="41.6">POT</text>
<text x="210.4" y="39.7">RV7</text>
<text x="227.9" y="39" transform="rotate(-90 227.9 39)">C</text>
<text x="232.9" y="41.2" transform="rotate(-90 232.9 41.2)">C73</text>
<text x="240.7" y="41.6" transform="rotate(-90 240.7 41.6)">GND</text>
<text x="74.2" y="45.4" transform="rotate(-90 74.2 45.4)">GND</text>
<text x="97.4" y="44.9">R11</text>
<text x="98.4" y="42.9">R</text>
<text x="118.6" y="45.4" transform="rotate(-90 118.6 45.4)">GND</text>
<text x="141.9" y="44.9">R31</text>
<text x="142.9" y="42.9">R</text>
<text x="161.8" y="45.4" transform="rotate(-90 161.8 45.4)">GND</text>
<text x="185.1" y="44.9">R51</text>
<text x="186.1" y="42.9">R</text>
<text x="205" y="45.4" transform="rotate(-90 205 45.4)">GND</text>
<text x="228.2" y="44.9">R71</text>
<text x="229.2" y="42.9">R</text>
<text x="71.8" y="53.1" transform="rotate(-90 71.8 53.1)">-9VA</text>
<text x="76.7" y="53" transform="rotate(-90 76.7 53)">C</text>
<text x="91.3" y="51.7">V+</text>
<text x="93.3" y="50.1" transform="rotate(-90 93.3 50.1)">+</text>
<text x="99.6" y="53" transform="rotate(-90 99.6 53)">C</text>
<text x="109.5" y="52.6" transform="rotate(-90 109.5 52.6)">+9V</text>
<text x="116.3" y="53.1" transform="rotate(-90 116.3 53.1)">-9VA</text>
<text x="121.2" y="53" transform="rotate(-90 121.2 53)">C</text>
<text x="135.7" y="51.7">V+</text>
<text x="137.8" y="50.1" transform="rotate(-90 137.8 50.1)">+</text>
<text x="144" y="53" transform="rotate(-90 144 53)">C</text>
<text x="153.9" y="52.6" transform="rotate(-90 153.9 52.6)">+9V</text>
<text x="159.5" y="53.1" transform="rotate(-90 159.5 53.1)">-9VA</text>
<text x="164.4" y="53" transform="rotate(-90 164.4 53)">C</text>
<text x="178.9" y="51.7">V+</text>
<text x="181" y="50.1" transform="rotate(-90 181 50.1)">+</text>
<text x="187.2" y="53" transform="rotate(-90 187.2 53)">C</text>
<text x="197.1" y="52.6" transform="rotate(-90 197.1 52.6)">+9V</text>
<text x="202.6" y="53.1" transform="rotate(-90 202.6 53.1)">-9VA</text>
<text x="207.5" y="53" transform="rotate(-90 207.5 53)">C</text>
<text x="222.1" y="51.7">V+</text>
<text x="224.2" y="50.1" transform="rotate(-90 224.2 50.1)">+</text>
<text x="230.4" y="53" transform="rotate(-90 230.4 53)">C</text>
<text x="240.3" y="52.6" transform="rotate(-90 240.3 52.6)">+9V</text>
<text x="81.8" y="55.2" transform="rotate(-90 81.8 55.2)">C11</text>
<text x="85.6" y="58.9" transform="rotate(-90 85.6 58.9)">TL072</text>
<text x="95.8" y="59.2" transform="rotate(-90 95.8 59.2)">U1/2A</text>
<text x="104.7" y="55.2" transform="rotate(-90 104.7 55.2)">C12</text>
<text x="126.3" y="55.2" transform="rotate(-90 126.3 55.2)">C31</text>
<text x="130.1" y="58.9" transform="rotate(-90 130.1 58.9)">TL072</text>
<text x="140.2" y="59.2" transform="rotate(-90 140.2 59.2)">U3/4A</text>
<text x="149.1" y="55.2" transform="rotate(-90 149.1 55.2)">C32</text>
<text x="169.4" y="55.2" transform="rotate(-90 169.4 55.2)">C51</text>
<text x="173.3" y="58.9" transform="rotate(-90 173.3 58.9)">TL072</text>
<text x="183.4" y="59.2" transform="rotate(-90 183.4 59.2)">U5/6A</text>
<text x="192.3" y="55.2" transform="rotate(-90 192.3 55.2)">C52</text>
<text x="212.6" y="55.2" transform="rotate(-90 212.6 55.2)">C71</text>
<text x="216.4" y="58.9" transform="rotate(-90 216.4 58.9)">TL072</text>
<text x="226.6" y="59.2" transform="rotate(-90 226.6 59.2)">U7/8A</text>
<text x="235.5" y="55.2" transform="rotate(-90 235.5 55.2)">C72</text>
<text x="82" y="60.6" transform="rotate(-90 82 60.6)">R</text>
<text x="84" y="61.6" transform="rotate(-90 84 61.6)">R12</text>
<text x="126.4" y="60.6" transform="rotate(-90 126.4 60.6)">R</text>
<text x="128.5" y="61.6" transform="rotate(-90 128.5 61.6)">R32</text>
<text x="169.6" y="60.6" transform="rotate(-90 169.6 60.6)">R</text>
<text x="171.7" y="61.6" transform="rotate(-90 171.7 61.6)">R52</text>
<text x="212.8" y="60.6" transform="rotate(-90 212.8 60.6)">R</text>
<text x="214.8" y="61.6" transform="rotate(-90 214.8 61.6)">R72</text>
<text x="67.8" y="68.2" transform="rotate(-90 67.8 68.2)">GND</text>
<text x="72.9" y="68.2" transform="rotate(-90 72.9 68.2)">C</text>
<text x="78" y="70.4" transform="rotate(-90 78 70.4)">C14</text>
<text x="88.3" y="70.6">C</text>
<text x="112.3" y="68.2" transform="rotate(-90 112.3 68.2)">GND</text>
<text x="117.4" y="68.2" transform="rotate(-90 117.4 68.2)">C</text>
<text x="122.5" y="70.4" transform="rotate(-90 122.5 70.4)">C34</text>
<text x="132.7" y="70.6">C</text>
<text x="155.5" y="68.2" transform="rotate(-90 155.5 68.2)">GND</text>
<text x="160.6" y="68.2" transform="rotate(-90 160.6 68.2)">C</text>
<text x="165.6" y="70.4" transform="rotate(-90 165.6 70.4)">C54</text>
<text x="175.9" y="70.6">C</text>
<text x="198.7" y="68.2" transform="rotate(-90 198.7 68.2)">GND</text>
<text x="203.7" y="68.2" transform="rotate(-90 203.7 68.2)">C</text>
<text x="208.8" y="70.4" transform="rotate(-90 208.8 70.4)">C74</text>
<text x="219.1" y="70.6">C</text>
<text x="86.1" y="75.7">C15</text>
<text x="130.5" y="75.7">C35</text>
<text x="173.7" y="75.7">C55</text>
<text x="216.9" y="75.7">C75</text>
<text x="43.5" y="86">J2</text>
<text x="32.3" y="92.4" transform="rotate(-90 32.3 92.4)">GND -9VA</text>
<text x="150.6" y="91.4" transform="rotate(-90 150.6 91.4)">J1</text>
<text x="32.7" y="97.1" transform="rotate(-90 32.7 97.1)">+9V</text>
<text x="47.7" y="96.1" transform="rotate(-90 47.7 96.1)">CONN_01X03</text>
<text x="163.3" y="96.1" transform="rotate(-90 163.3 96.1)">CONN_02X04</text>
<text x="91" y="105.1">C25</text>
<text x="135.5" y="105.1">C45</text>
<text x="178.7" y="105.1">C65</text>
<text x="221.8" y="105.1">C85</text>
<text x="90.8" y="110.2">C</text>
<text x="135.3" y="110.2">C</text>
<text x="178.4" y="110.2">C</text>
<text x="221.6" y="110.2">C</text>
<text x="104.7" y="117.7" transform="rotate(-90 104.7 117.7)">C</text>
<text x="109.8" y="119.9" transform="rotate(-90 109.8 119.9)">C24</text>
<text x="115" y="117.8" transform="rotate(-90 115 117.8)">GND</text>
<text x="149.1" y="117.7" transform="rotate(-90 149.1 117.7)">C</text>
<text x="154.2" y="119.9" transform="rotate(-90 154.2 119.9)">C44</text>
<text x="159.5" y="117.8" transform="rotate(-90 159.5 117.8)">GND</text>
<text x="192.3" y="117.7" transform="rotate(-90 192.3 117.7)">C</text>
<text x="197.4" y="119.9" transform="rotate(-90 197.4 119.9)">C64</text>
<text x="202.6" y="117.8" transform="rotate(-90 202.6 117.8)">GND</text>
<text x="235.5" y="117.7" transform="rotate(-90 235.5 117.7)">C</text>
<text x="240.6" y="119.9" transform="rotate(-90 240.6 119.9)">C84</text>
<text x="245.8" y="117.8" transform="rotate(-90 245.8 117.8)">GND</text>
<text x="85.8" y="125.3" transform="rotate(-90 85.8 125.3)">U1/2B</text>
<text x="96" y="125.7" transform="rotate(-90 96 125.7)">TL072</text>
<text x="101" y="122.8" transform="rotate(-90 101 122.8)">R</text>
<text x="103.1" y="123.8" transform="rotate(-90 103.1 123.8)">R22</text>
<text x="130.3" y="125.3" transform="rotate(-90 130.3 125.3)">U3/4B</text>
<text x="140.4" y="125.7" transform="rotate(-90 140.4 125.7)">TL072</text>
<text x="145.5" y="122.8" transform="rotate(-90 145.5 122.8)">R</text>
<text x="147.5" y="123.8" transform="rotate(-90 147.5 123.8)">R42</text>
<text x="173.4" y="125.3" transform="rotate(-90 173.4 125.3)">U5/6B</text>
<text x="183.6" y="125.7" transform="rotate(-90 183.6 125.7)">TL072</text>
<text x="188.7" y="122.8" transform="rotate(-90 188.7 122.8)">R</text>
<text x="190.7" y="123.8" transform="rotate(-90 190.7 123.8)">R62</text>
<text x="216.6" y="125.3" transform="rotate(-90 216.6 125.3)">U7/8B</text>
<text x="226.8" y="125.7" transform="rotate(-90 226.8 125.7)">TL072</text>
<text x="231.9" y="122.8" transform="rotate(-90 231.9 122.8)">R</text>
<text x="233.9" y="123.8" transform="rotate(-90 233.9 123.8)">R82</text>
<text x="86.9" y="129.2">V+</text>
<text x="88.3" y="130.6" transform="rotate(-90 88.3 130.6)">+</text>
<text x="131.3" y="129.2">V+</text>
<text x="132.7" y="130.6" transform="rotate(-90 132.7 130.6)">+</text>
<text x="174.5" y="129.2">V+</text>
<text x="175.9" y="130.6" transform="rotate(-90 175.9 130.6)">+</text>
<text x="217.7" y="129.2">V+</text>
<text x="219.1" y="130.6" transform="rotate(-90 219.1 130.6)">+</text>
<text x="79.7" y="135.9">R21</text>
<text x="80.6" y="137.9">R</text>
<text x="124.1" y="135.9">R41</text>
<text x="125.1" y="137.9">R</text>
<text x="167.3" y="135.9">R61</text>
<text x="168.3" y="137.9">R</text>
<text x="210.5" y="135.9">R81</text>
<text x="211.5" y="137.9">R</text>
<text x="71.7" y="141.9" transform="rotate(-90 71.7 141.9)">GND</text>
<text x="79.5" y="141.6" transform="rotate(-90 79.5 141.6)">C23</text>
<text x="84.5" y="141.9" transform="rotate(-90 84.5 141.9)">C</text>
<text x="98.5" y="139.2">POT</text>
<text x="98.6" y="141.1">RV2</text>
<text x="108.7" y="138.1" transform="rotate(-90 108.7 138.1)">GND</text>
<text x="116.1" y="141.9" transform="rotate(-90 116.1 141.9)">GND</text>
<text x="123.9" y="141.6" transform="rotate(-90 123.9 141.6)">C43</text>
<text x="129" y="141.9" transform="rotate(-90 129 141.9)">C</text>
<text x="143" y="139.2">POT</text>
<text x="143.1" y="141.1">RV4</text>
<text x="153.1" y="138.1" transform="rotate(-90 153.1 138.1)">GND</text>
<text x="159.3" y="141.9" transform="rotate(-90 159.3 141.9)">GND</text>
<text x="167.1" y="141.6" transform="rotate(-90 167.1 141.6)">C63</text>
<text x="172.2" y="141.9" transform="rotate(-90 172.2 141.9)">C</text>
<text x="186.2" y="139.2">POT</text>
<text x="186.2" y="141.1">RV6</text>
<text x="196.3" y="138.1" transform="rotate(-90 196.3 138.1)">GND</text>
<text x="202.5" y="141.9" transform="rotate(-90 202.5 141.9)">GND</text>
<text x="210.3" y="141.6" transform="rotate(-90 210.3 141.6)">C83</text>
<text x="215.3" y="141.9" transform="rotate(-90 215.3 141.9)">C</text>
<text x="229.3" y="139.2">POT</text>
<text x="229.4" y="141.1">RV8</text>
<text x="239.5" y="138.1" transform="rotate(-90 239.5 138.1)">GND</text>
<text x="82.1" y="145.9">Jumper_NC_Small</text>
<text x="88.1" y="149.5">JP23</text>
<text x="126.5" y="145.9">Jumper_NC_Small</text>
<text x="132.6" y="149.5">JP43</text>
<text x="169.7" y="145.9">Jumper_NC_Small</text>
<text x="175.7" y="149.5">JP63</text>
<text x="212.9" y="145.9">Jumper_NC_Small</text>
<text x="218.9" y="149.5">JP83</text>
<text x="81.2" y="151.9" transform="rotate(-90 81.2 151.9)">L</text>
<text x="84.4" y="152.9" transform="rotate(-90 84.4 152.9)">L22</text>
<text x="86.3" y="155.3" transform="rotate(-90 86.3 155.3)">JP22</text>
<text x="92.2" y="153.5" transform="rotate(-90 92.2 153.5)">L21</text>
<text x="95.3" y="152.5" transform="rotate(-90 95.3 152.5)">L</text>
<text x="125.6" y="151.9" transform="rotate(-90 125.6 151.9)">L</text>
<text x="128.8" y="152.9" transform="rotate(-90 128.8 152.9)">L42</text>
<text x="130.8" y="155.3" transform="rotate(-90 130.8 155.3)">JP42</text>
<text x="136.6" y="153.5" transform="rotate(-90 136.6 153.5)">L41</text>
<text x="139.8" y="152.5" transform="rotate(-90 139.8 152.5)">L</text>
<text x="168.8" y="151.9" transform="rotate(-90 168.8 151.9)">L</text>
<text x="172" y="152.9" transform="rotate(-90 172 152.9)">L62</text>
<text x="173.9" y="155.3" transform="rotate(-90 173.9 155.3)">JP62</text>
<text x="179.8" y="153.5" transform="rotate(-90 179.8 153.5)">L61</text>
<text x="183" y="152.5" transform="rotate(-90 183 152.5)">L</text>
<text x="212" y="151.9" transform="rotate(-90 212 151.9)">L</text>
<text x="215.2" y="152.9" transform="rotate(-90 215.2 152.9)">L82</text>
<text x="217.1" y="155.3" transform="rotate(-90 217.1 155.3)">JP82</text>
<text x="223" y="153.5" transform="rotate(-90 223 153.5)">L81</text>
<text x="226.1" y="152.5" transform="rotate(-90 226.1 152.5)">L</text>
<text x="77" y="156.1">Jumper_NC_Small</text>
<text x="83" y="159.7">JP21</text>
<text x="121.5" y="156.1">Jumper_NC_Small</text>
<text x="127.5" y="159.7">JP41</text>
<text x="164.6" y="156.1">Jumper_NC_Small</text>
<text x="170.7" y="159.7">JP61</text>
<text x="207.8" y="156.1">Jumper_NC_Small</text>
<text x="213.8" y="159.7">JP81</text>
<text x="80.6" y="164.8">GND</text>
<text x="125" y="164.8">GND</text>
<text x="168.2" y="164.8">GND</text>
<text x="211.4" y="164.8">GND</text>
</g>
</svg>
